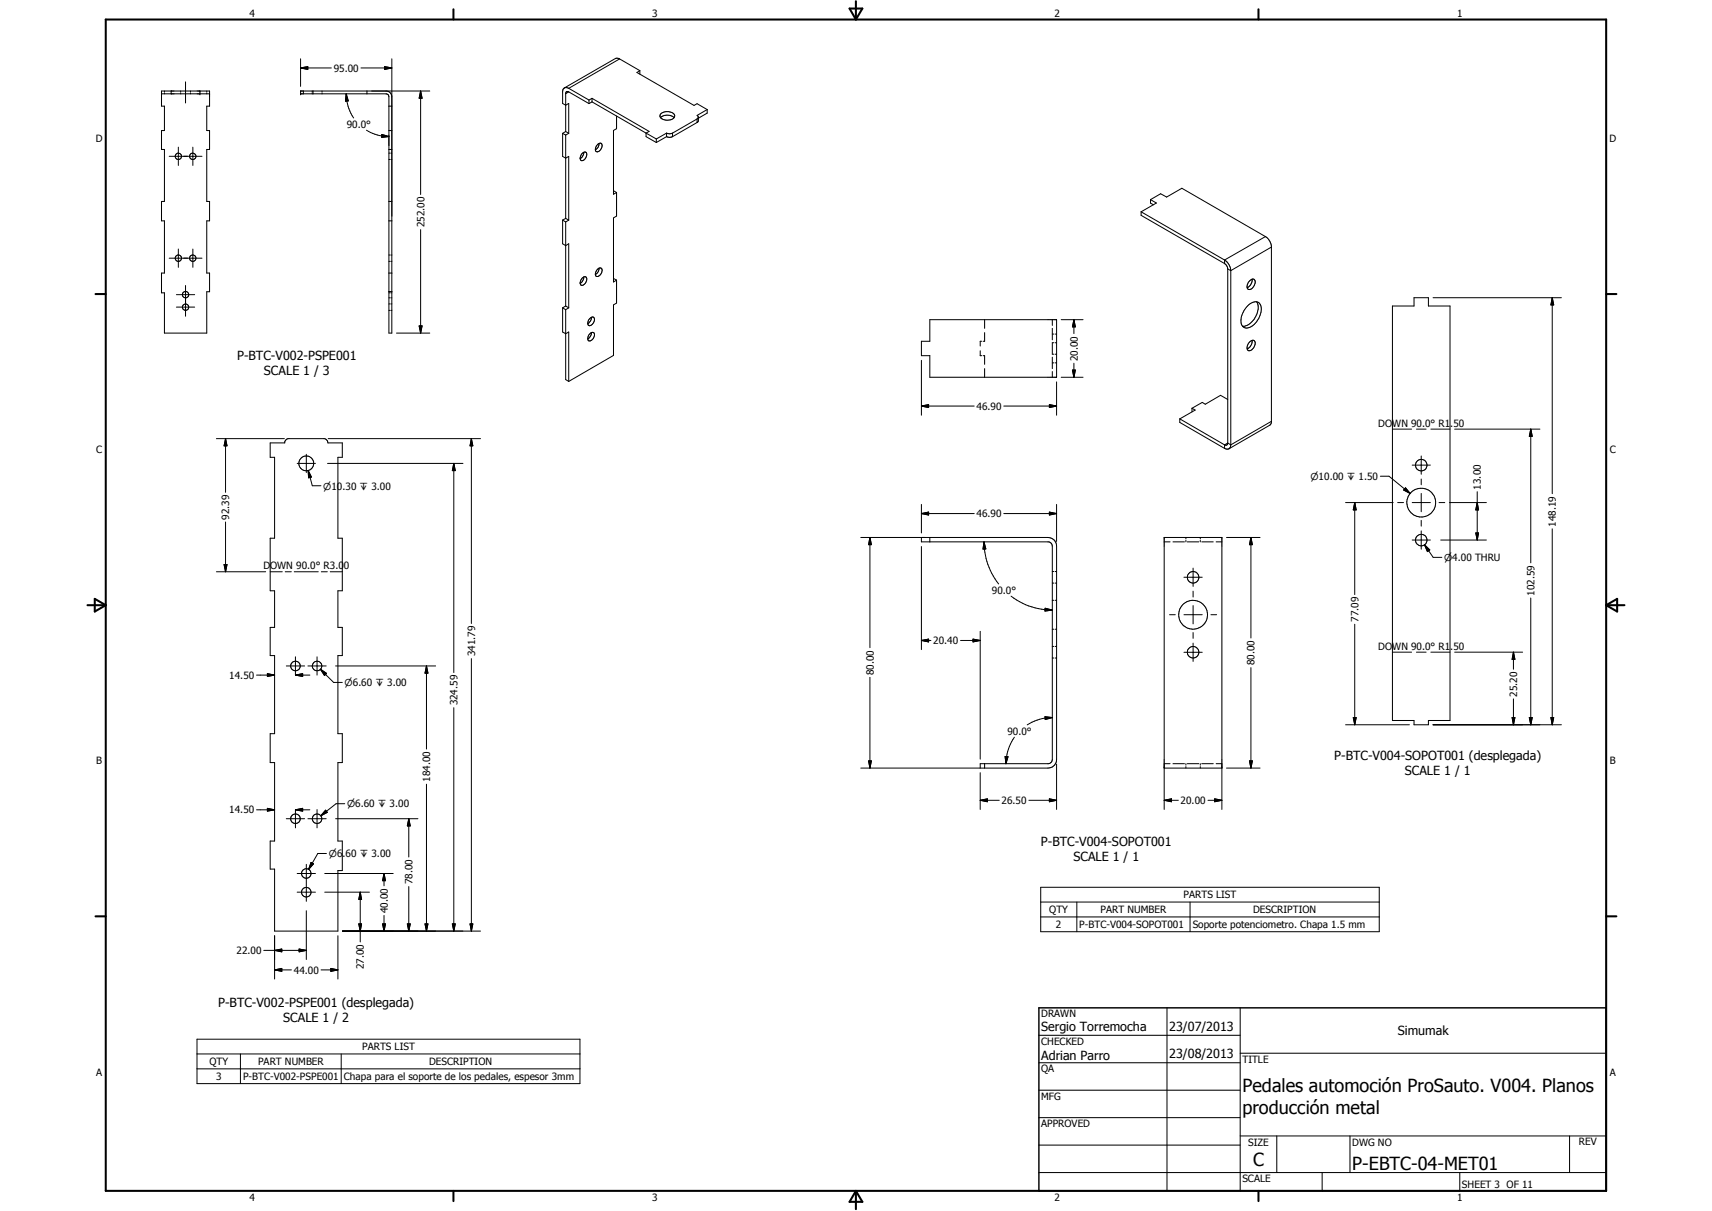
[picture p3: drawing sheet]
<svg xmlns="http://www.w3.org/2000/svg" width="594mm" height="420mm" viewBox="0 0 594 420" stroke-linecap="round" stroke-linejoin="round" font-family="sans-serif">
<g fill="none" stroke="#000" stroke-width=".35">
<path d="M56 31.6h16.7v5.2h-1v8.5h1v6.6h-1v18h1v6.7h-1v18.1h1v6.5h-1v14.4h-14.6v-14h-1.1v-6.9h1.1v-18.1h-1.1v-6.7h1.1v-18h-1.1v-6.6h1.1v-8.5h-1.1zM56 32.6h16.7M57.1 31.6v.3M57.1 32.3v.3M59.4 31.6v1M62.7 31.6v.3M62.7 32.3v.3M64.4 28.4v7.3M66.1 31.6v.3M66.1 32.3v.3M69.4 31.6v1M71.7 31.6v.3"/>
<path d="M71.7 32.3v.3M104.3 23.6l2.5-.5v1zM104.3 20.4v9.6M104.3 23.6h10.7M105.3 31.6v1M108.3 31.6v.3M108.3 32.3v.3M108.6 31.6v1M111.8 31.6v.3M111.8 32.3v.3M120.1 32.6l.8 2.4-1 .1zM120.1 32.6a15 15 0 0 0 2.6 8.3"/>
<path d="M125.3 23.6h10.7M127.3 31.6v1M133.5 23.1l2.5 .5-2.5 .5zM134 31.6a2 2 0 0 1 2 2M135 36.8h1M136 20.4v95.2h-1l-.1-82.5-.9-.5h-29.7v-1h44.8M146 31.6l.5 2.5h-1zM146 31.6v35.9M195.8 30.5l-.6 1.1v4.3l1.1 .6 1.1-.6v10.4M195.8 30.5l.7-.1 .9 .2M196.3 32.5v13.1M197.4 31.9a.64 .64 0 0 0-.8-.1 .64 .64 0 0 0-.3 .7"/>
<path d="M197.4 31.9l7 4M197.4 30.6l7 4.1M197.4 31.9l-1.1 .6M204.4 34.7v1.2M205.4 35.3l18.8 10.9M205.4 34.1l19.8 11.5-1 .6M205.4 34.1v1.2M205.4 34.1l-1 .6M205.4 35.3l-1 .6M215 20.4l-.8-.2-.7 .1-17.7 10.2M215 20.4l7 4.1M215 20.4l-17.6 10.2"/>
<path d="M222 24.5l-1 .6 19.8 11.5 1.1-.6 3.5 2M222 24.5v1.2M229.1 39.7a3.2 3.2 0 0 1 5 .5 2.95 2.95 0 0 1-4.5 1l-.5-.6zM245.4 38l-3.5 2 .5 .7M245.4 38v1.2l-3 1.8M58.7 54.2h11.4M61.9 51.1v6.3M66.9 51.1v6.3M127.2 45.2a14.5 14.5 0 0 0 7.8 2.2M132.5 46.7l2.5 .7-2.5 .3zM135 51.9h1M135 45.3h1"/>
<path d="M135 53.1h.3M135 55.3h.3M135.6 53.1h.4M135.6 55.3h.4M195.2 46.3v8l1.1 .6 1.1-.6v22.1M195.2 46.3l1.1 .6M196.3 46.9v28.9M196.3 45.6l-1.1 .7M196.3 45.6l1.1 .7M197.4 46.3l-1.1 .6M202.2 53.1l.7-.4a1.01 1.01 0 0 1 .8 .8 1.01 1.01 0 0 1-.3 1 1.3 1.3 0 0 1-1.9 1 2.22 2.22 0 0 1 .7-2.4zM202.6 52.8l-.5 1.6-.8 .6"/>
<path d="M207.3 50.2a.92 .92 0 0 1 1.3-.4 .92 .92 0 0 1 .2 1.4 1.5 1.5 0 0 1-1.9 1.4 1.6 1.6 0 0 1 .4-2.4zM207.8 49.8l-.2 1.3-1 .9M213.9 40.3v4.4l-1 .6v22.1l1-.6M224.2 46.2l3.5 2M224.2 46.2v1.2l3.5 2M227.7 48.2v1.2M229.2 40.8a3.7 3.7 0 0 1 4.7 0M231.3 46.2l-3.6 2M231.3 47.4l-3.6 2M231.3 46.2v1.2M231.3 46.2l1 .2 1.1-.2M231.3 47.4l1 .3 1.1-.3"/>
<path d="M233.4 46.2v1.2M241.9 41.3l-8.5 4.9M241.9 42.5l-8.5 4.9M241.9 41.3v1.2M242.4 40.7l-.5 .6M242.4 40.7v1.2l-.5 .6M135 69.9h1M135 76.6h1M146 79.7v35.9M195.2 76.4l1.1 .6M195.2 76.4v8.2l1.1 .6 1.1-.6v22.2M196.3 75.8l1.1 .6"/>
<path d="M196.3 75.8l-1.1 .6M196.3 77v29.2M197.4 76.4l-1.1 .6M212.9 66.2l1 .6M213.9 66.8v8.2l-1 .6v22.2l1-.6M396 73.5v1.2l28.9 16.7M396 73.5l28.9 16.7M399.2 69.3v1.2l1 .5M399.2 69.3l3.6-2.1 2 1.2 5.3-3.1 29 16.8M399.2 69.3l2.1 1.1-5.3 3.1M58.7 89.6h11.4M61.9 86.4v6.4"/>
<path d="M64.4 99.1v10.6M66.9 86.4v6.4M135 94.7h1M135 88.5h.3M135 90.7h.3M135.6 88.5h.4M135.6 90.7h.4M202.2 96.4a.89 .89 0 0 1 1.3-.2 .89 .89 0 0 1 0 1.3 1.28 1.28 0 0 1-.7 1.3 1.28 1.28 0 0 1-1.4-.2 2.4 2.4 0 0 1 .8-2.2zM202.6 96.1l-.5 1.5-.8 .7M207.5 93.3a.9 .9 0 0 1 1.3-.1 .9 .9 0 0 1 0 1.3 1.59 1.59 0 0 1-2 1.3 2.05 2.05 0 0 1 .7-2.5zM207.8 93a2.32 2.32 0 0 1-1.2 2.2M212.9 96.6l1 .6"/>
<path d="M213.9 97.2v8l-1 .6v17.5l-15.5 9M424.9 90.2a4.8 4.8 0 0 1 2.2 3.7M424.9 90.2v1.2M424.9 91.4l.8 .8 .3 1.1M426 93.3v60.4M426 93.3l1.1 .6M427.1 93.9v60.4M433.7 97.4a1.02 1.02 0 0 1 1.3-.5 1.02 1.02 0 0 1 .6 1.2l-.1 .3a1.85 1.85 0 0 1-2.6 1.8 2.39 2.39 0 0 1 .8-2.8zM434.5 96.9a2.82 2.82 0 0 1-1.7 2.9M439.1 82.1l1.3 1.2 .8 2.1-.1 61.3-.5 .8-14.1 8.2M439.1 82.1l-14.2 8.1M441.2 85.7l-14.1 8.2"/>
<path d="M61.2 106.6h6.4M61.2 102.2h6.4M135 101.1h.3M135 101.6h.3M135 101.2h1M135 107.7h.3M135 105.5h.3M135 103.3h.3M135.6 101.1h.4M135.6 101.6h.4M135.6 107.7h.4M135.6 105.5h.4"/>
<path d="M135.6 103.3h.4M137.6 115.6h11.5M145.5 113.1h1l-.5 2.5zM195.2 106.8v8.4l1.1 .6 1.1-.6v17.1M195.2 106.8l1.1 .6M196.3 107.4v24.3l1.1 .6M196.3 106.2l-1.1 .6M196.3 106.2l1.1 .6M197.4 106.8l-1.1 .6M204.4 116.1a1.08 1.08 0 0 1 1.8-.5 2.07 2.07 0 0 1-1.9 2.6 1.7 1.7 0 0 1 .1-2.1zM204.6 110.5l.5-.3a.86 .86 0 0 1 1.1 .1 .86 .86 0 0 1 0 1.2 1.52 1.52 0 0 1-2.1 1.3 2.1 2.1 0 0 1 .5-2.3zM205.2 110.1l-.3 1.3-.9 .9"/>
<path d="M205.2 115.4a2.54 2.54 0 0 1-1.2 2.2M322.7 110.9h43.9v20h-43.9v-7.5h-3v-5h3zM340.6 118.4h-.5v1.7M341.7 110.9v3M341.7 115.4v3h-.5M365.2 110.9v2M365.2 113.9v4M365.2 115.9h.5M365.7 118.9h-.5v4h.5M366.1 118.9h.5M366.1 115.9h.5M368.3 110.9h7.5"/>
<path d="M372.7 110.9l.5 2.5h-1.1zM372.7 110.9v4.8M432.9 106.2a2.81 2.81 0 0 1 4.4-.7 6.6 6.6 0 0 1-4.7 8.3 2.16 2.16 0 0 1-2-2.5 8.2 8.2 0 0 1 2.3-5.1zM433.7 118.6a1.03 1.03 0 0 1 1.3-.5 1.03 1.03 0 0 1 .6 1.3 2.13 2.13 0 0 1-2.5 2.1 2.27 2.27 0 0 1 .6-2.9zM434.5 118.1a2.83 2.83 0 0 1-1.7 2.9M436.1 104.7a6.6 6.6 0 0 1-3.1 8.1l-1.8 .4M483.2 106.2h7.5v-2.9h5v2.9h7.5v143.8h-7.5v1.5h-5v-1.5h-7.5zM497.3 103.3h44.5M538.6 103.3l.5 2.5h-.9zM538.6 103.3v68M319.7 125v19.1M340.1 121.7v1.7h.5"/>
<path d="M341.2 123.4h.5v3M341.7 127.9v3M365.2 123.9v4M365.2 128.9v2M365.2 125.9h.5M366.1 122.9h.5M366.1 125.9h.5M366.6 132.5v11.6M368.3 130.9h7.5M372.1 128.4h1.1l-.5 2.5zM372.7 126v4.9M426 138.6l-2.5-1.4-5.3 3.1-1-.7-3.6 2"/>
<path d="M75.1 152.2h23.6M78.3 152.2l.5 2.5h-1zM78.3 152.2v18.6M93.8 153.7h5l.3-.9 .9-.6h12.6l.9 .6 .3 .9h5v5h-1.5v28h1.5v18.3h-1.5v12.7h1.5v9.8h-1.5v27.1h1.5v10h-1.5v27.2h1.5v10.2h-1.5v21h-22v-21.5h-1.5v-9.7h1.5v-27.2h-1.5v-10h1.5v-27.1h-1.5v-9.8h1.5v-12.7h-1.5v-18.3h1.5v-28h-1.5zM106.3 157.6v6.4M113.9 152.2h52.8M163.6 152.2l.5 2.5h-1zM163.6 152.2v64.1M319.7 140.9l2.5-.5v1zM319.7 140.9h18.4M348.3 140.9h18.3M364.1 140.4l2.5 .5-2.5 .5z"/>
<path d="M409.4 145.3v1.3l15.5 9M409.4 145.3l15.5 9M413.6 141.6l1.1 .7-5.3 3M413.6 141.6v1.3M424.9 155.6l.9 .2 .7-.1M424.9 154.3v1.3M426 153.7l-1.1 .6M426 153.7l1.1 .6M426 153.7l-.3 .7-.8-.1M427.1 154.3l-.2 .9-.4 .5M441.2 146.2l-14.1 8.1M483.2 148.9h6.6"/>
<path d="M491.5 148.9h3.4M493.2 158.2v6.3M496.5 148.9h6.7M504.8 148.9h29.6M531.2 148.9l.5 2.5h-1zM531.2 148.9v46.4M103.1 160.8h6.4M106.9 163.2l1.2 2.3-1 .3zM106.9 163.2l1.5 5.3h3M113.7 160.8h46.9M157.5 160.8l.5 2.5h-1zM157.5 160.8v72.5"/>
<path d="M319.7 178.2l2.5-.5v1zM319.7 175v9.9M319.7 178.2h18.4M348.3 178.2h18.3M364.1 177.7l2.5 .5-2.5 .5zM366.6 175v12.9M466.9 174.4h16.5M470.1 174.4l.5 2.5h-1zM470.1 174.4v31.9M479 165.2h3l7.3 6M485 174.4h2M487.7 169.2l1.6 2-2.2-1.2z"/>
<path d="M490 174.4h6.3M490 161.4h6.3M493.2 166.2v2M493.2 171.2v6.3M499.4 174.4h1.9M503 174.4h12.8M512.6 174.4l.5 2.5h-1zM512.6 170.6v16.8M75.1 198.4h17.1M77.8 195.9h1l-.5 2.5zM78.3 181.1v17.3M93.8 198.4h4.2"/>
<path d="M99 198.4h2.1M102.1 198.4h8.3M111.5 198.4h2.1M114.6 198.4h4.2M298.7 186.5h64.9a3 3 0 0 1 3 3v74a2.96 2.96 0 0 1-3 3h-64.9M301.9 186.5l.5 2.5h-1zM301.9 186.5v38.2M319.7 186.5v1.5h44.2l1.1 .9v75.2l-1.1 .9h-23.8v1.5M319.7 189.6v35.8M322.7 186.5v1.5M341.5 188l.6 2.5h-1zM341.5 188a23.5 23.5 0 0 0 5 14.6"/>
<path d="M365.2 198.3h.5M366.1 198.3h.5M404 188h2M407 188h4M411.5 186.5v.5M411.5 187.5v.5M412 188h4M414 197.1v6.4M416.5 186.5v.5M416.5 187.5v.5M417 188h4M422 188h2"/>
<path d="M425.6 186.5h11.7M434.1 186.5l.5 2.5h-1zM434.1 186.5v34.9M490 187.4h6.3M493.2 180.6v1.9M493.2 184.2v6.3M494.3 189l1.8 1.8-.8 .6zM494.3 189l3 4.4h3M499.9 187.4h15.9M512.1 184.9h1l-.5 2.5zM538.6 183.5v68M340.1 219v44.4"/>
<path d="M350.9 206.8a23.1 23.1 0 0 0 14.3 4.9M362.7 211l2.5 .7-2.6 .3zM365.2 202.3h.5M365.2 208.3h.5M365.2 218.3h.5M366.1 202.3h.5M366.1 208.3h.5M366.1 218.3h.5M405.8 213.3h2M410.8 213.3h6.4M410.8 200.3h6.4M414 205.1v2"/>
<path d="M414 210.1v6.4M414 219.5v2M420.2 213.3h2M470.1 216.6v34.9M531.2 207.5v44M89 234.2h6.3M92.8 233.7l2.5 .5-2.5 .5zM99.3 231.1h6.4M102.5 234.2l2.5-.5v1zM102.5 227.9v6.3M102.5 234.2h5M106.8 231.1h6.4"/>
<path d="M110 227.9v6.3M111.2 232.2l2.1 1.4-.7 .8zM111.2 232.2l4.6 4.6h3M116.5 231.1h34.7M148 231.1l.5 2.5h-1zM148 231.1v28.8M163.6 228.5v94.5M301.9 235v31.5M319.7 222.2l2.5-.5v1zM319.7 222.2h3.3M333.3 222.2h6.8M337.6 221.7l2.5 .5-2.5 .5z"/>
<path d="M365.2 224.3h.5M365.2 228.3h.5M366.1 224.3h.5M366.1 228.3h.5M410.8 226.3h6.4M414 223.1v6.4M434.1 231.6v34.9M483.2 226.3h6.6M491.5 226.3h3.4M496.5 226.3h6.7M504.8 226.3h23.6M525.2 226.3l.5 2.5h-1z"/>
<path d="M525.2 226.3v5.9M157.5 245.5v77.5M352 255.8a16.4 16.4 0 0 0-2.9 9.2M362.6 248.7l2.6 .3-2.5 .6zM365.2 249a16.3 16.3 0 0 0-8.8 2.5M466.9 251.5h22.2M469.6 249h1l-.5 2.5zM497.3 251.5h44.5M524.7 249h1l-.5 2.5zM525.2 242.5v9M530.7 249h1l-.5 2.5zM538.2 249h.9l-.5 2.5z"/>
<path d="M119.6 278.8h-3l-5.3 4.2M148 272.1v50.9M301.4 264h1l-.5 2.5zM340.1 277.7l2.5-.5v1zM340.1 268.1v12.7M340.1 277.7h6.6M341.7 265v1.5M348.8 262.5l1 .1-.7 2.4zM357 277.7h9.6M364.1 277.2l2.5 .5-2.5 .5zM366.6 265.1v15.7M404 277.7l2.5-.5v1z"/>
<path d="M404 265h2M404 266.5h20M404 277.7h4.9M407 265h4M411.5 265v.5M411.5 266v.5M412 265h4M416.5 265v.5M416.5 266v.5M417 265h4M419.2 277.7h4.8M421.5 277.2l2.5 .5-2.5 .5z"/>
<path d="M422 265h2M425.6 266.5h11.7M433.6 264h1l-.5 2.5zM89 281h6.3M92.8 280.5l2.5 .5-2.5 .4zM99.3 284.1h6.4M102.5 281l2.5-.5v.9zM102.5 280.9v6.3M102.5 281h5M106.3 299.9v6.3M106.8 284.1h6.4M107.9 299.2l.9 .5-1.7 1.9z"/>
<path d="M110 280.9v6.3M113 281.1l.6 .8-2.3 1.1zM113.3 296.1h-3l-3.2 5.5M116.5 284.1h28.5M141.9 284.1l.5 2.5h-1.1zM141.9 284.1v13.2M404 280.8v-94.3h20v94.3M103.1 309.5h6.4M103.1 303.1h6.4M106.3 306.4v6.3M106.3 316v16.9M112.7 309.5h15.5"/>
<path d="M112.7 303.1h23.7M125 309.5l.5 2.5h-1zM125 309.5v17.3M133.3 303.1l.5 2.5h-1zM133.3 303.1v4.2M133.3 317.6v5.4M141.9 307.6v15.4M361.1 307.8h117.5v15.5h-117.5zM361.1 313h117.5M361.1 318.1h117.5M373.7 313v10.3M413 313v10.3"/>
<path d="M91.5 329.7h14.8M95.3 329.7l2.5-.4v.9zM95.3 336.5l2.5-.5v1zM95.3 324.7v15M95.3 336.5h5.8M103.8 329.3l2.5 .4-2.5 .5zM111.4 336.5h5.9M114.8 336l2.5 .5-2.5 .5zM117.3 324.7v15M118.9 323h47.8M124.5 320.5h1l-.5 2.5zM132.8 320.5h1l-.5 2.5z"/>
<path d="M141.3 320.5h1.1l-.5 2.5zM147.5 320.5h1l-.5 2.5zM157 320.5h1l-.5 2.5zM163.1 320.5h1l-.5 2.5zM360.5 359.2h69.9M405 349.7v63.5M430.4 349.7v63.5M68.4 360.6h132.8v15.4h-132.8zM68.4 365.7h132.8M68.4 370.8h132.8M83.4 365.7v10.3M118.4 365.7v10.3"/>
<path d="M360.5 368.7h69.9M360.5 378.2h69.9M430.4 365.4h127M360.5 387.8h69.9M360.5 397.3h69.9M430.4 394.1h127M443.1 394.1v12.7M468.5 394.1v12.7M544.7 394.1v12.7M360.5 406.8h196.9M458.8 406.8v6.4M506.6 406.8v6.4"/>
<circle cx="61.9" cy="54.2" r="1.1"/>
<circle cx="66.9" cy="54.2" r="1.12"/>
<circle cx="61.9" cy="89.6" r="1.11"/>
<circle cx="66.9" cy="89.6" r="1.12"/>
<circle cx="64.4" cy="106.6" r="1.09"/>
<circle cx="64.4" cy="102.2" r="1.1"/>
<circle cx="106.3" cy="160.8" r="2.58"/>
<circle cx="493.2" cy="161.4" r="2.01"/>
<circle cx="493.2" cy="174.4" r="5"/>
<circle cx="493.2" cy="187.4" r="1.99"/>
<circle cx="414" cy="213.3" r="5"/>
<circle cx="414" cy="200.3" r="2.01"/>
<circle cx="102.5" cy="231.1" r="1.66"/>
<circle cx="110" cy="231.1" r="1.65"/>
<circle cx="414" cy="226.3" r="1.99"/>
<circle cx="102.5" cy="284.1" r="1.66"/>
<circle cx="110" cy="284.1" r="1.65"/>
<circle cx="106.3" cy="309.5" r="1.66"/>
<circle cx="106.3" cy="303" r="1.64"/>
</g>
<g fill="#000">
<circle cx="69.4" cy="31.6" r=".18"/>
<circle cx="69.4" cy="32.6" r=".18"/>
<circle cx="104.3" cy="32.6" r=".18"/>
<circle cx="104.3" cy="31.6" r=".18"/>
</g>
<g fill="none" stroke="#000" stroke-width=".71">
<path d="M36.7 6.8h520.7v406.4h-520.7zM157.3 3.2v3.6M294.8 3h4.4l-2.2 3.8zM297 .4v6.4M436.7 3.2v3.6M33.1 102h3.6M557.4 102h3.5M30.3 210h6.4M32.9 207.8l3.8 2.2-3.8 2.2zM557.4 210h6.3M557.4 210l3.8-2.2v4.4zM33.1 317.9h3.6"/>
<path d="M557.4 317.9h3.5M157.3 413.2v3.5M297 413.2v6.3M297 413.2l2.2 3.8h-4.4zM436.7 413.2v3.5"/>
</g>
<path d="M360.5 349.7h196.9v63.5h-196.9z" fill="none" stroke="#000" stroke-width=".51"/>
<g fill="#000">
<path d="M104.3 23.6l2.5-.5v1zM120.1 32.6l.8 2.4-1 .1zM133.5 23.1l2.5 .5-2.5 .5zM146 31.6l.5 2.5h-1zM132.5 46.7l2.5 .7-2.5 .3zM145.5 113.1h1l-.5 2.5zM372.7 110.9l.5 2.5h-1.1zM538.6 103.3l.5 2.5h-.9zM372.1 128.4h1.1l-.5 2.5zM78.3 152.2l.5 2.5h-1zM163.6 152.2l.5 2.5h-1zM319.7 140.9l2.5-.5v1z"/>
<path d="M364.1 140.4l2.5 .5-2.5 .5zM531.2 148.9l.5 2.5h-1zM106.9 163.2l1.2 2.3-1 .3zM157.5 160.8l.5 2.5h-1zM319.7 178.2l2.5-.5v1zM364.1 177.7l2.5 .5-2.5 .5zM470.1 174.4l.5 2.5h-1zM487.7 169.2l1.6 2-2.2-1.2zM512.6 174.4l.5 2.5h-1zM77.8 195.9h1l-.5 2.5zM301.9 186.5l.5 2.5h-1zM341.5 188l.6 2.5h-1z"/>
<path d="M434.1 186.5l.5 2.5h-1zM494.3 189l1.8 1.8-.8 .6zM512.1 184.9h1l-.5 2.5zM362.7 211l2.5 .7-2.6 .3zM92.8 233.7l2.5 .5-2.5 .5zM102.5 234.2l2.5-.5v1zM111.2 232.2l2.1 1.4-.7 .8zM148 231.1l.5 2.5h-1zM319.7 222.2l2.5-.5v1zM337.6 221.7l2.5 .5-2.5 .5zM525.2 226.3l.5 2.5h-1zM362.6 248.7l2.6 .3-2.5 .6z"/>
<path d="M469.6 249h1l-.5 2.5zM524.7 249h1l-.5 2.5zM530.7 249h1l-.5 2.5zM538.2 249h.9l-.5 2.5zM301.4 264h1l-.5 2.5zM340.1 277.7l2.5-.5v1zM348.8 262.5l1 .1-.7 2.4zM364.1 277.2l2.5 .5-2.5 .5zM404 277.7l2.5-.5v1zM421.5 277.2l2.5 .5-2.5 .5zM433.6 264h1l-.5 2.5zM92.8 280.5l2.5 .5-2.5 .4z"/>
<path d="M102.5 281l2.5-.5v.9zM107.9 299.2l.9 .5-1.7 1.9zM113 281.1l.6 .8-2.3 1.1zM141.9 284.1l.5 2.5h-1.1zM125 309.5l.5 2.5h-1zM133.3 303.1l.5 2.5h-1zM95.3 329.7l2.5-.4v.9zM95.3 336.5l2.5-.5v1zM103.8 329.3l2.5 .4-2.5 .5zM114.8 336l2.5 .5-2.5 .5zM124.5 320.5h1l-.5 2.5zM132.8 320.5h1l-.5 2.5z"/>
<path d="M141.3 320.5h1.1l-.5 2.5zM147.5 320.5h1l-.5 2.5zM157 320.5h1l-.5 2.5zM163.1 320.5h1l-.5 2.5z"/>
</g>
<g font-size="6.3">
<text x="431.1" y="379">Pedales automoción ProSauto. V004. Planos</text>
<text x="431.1" y="386.5">producción metal</text>
<text x="434.8" y="404.7">C</text>
<text x="469.2" y="406">P-EBTC-04-MET01</text>
</g>
<g font-size="4.4">
<text x="82.3" y="124.8">P-BTC-V002-PSPE001</text>
<text x="91.6" y="130">SCALE 1 / 3</text>
<text x="463" y="263.7">P-BTC-V004-SOPOT001 (desplegada)</text>
<text x="487.5" y="268.9">SCALE 1 / 1</text>
<text x="361.2" y="293.4">P-BTC-V004-SOPOT001</text>
<text x="372.5" y="298.7">SCALE 1 / 1</text>
<text x="75.7" y="349.4">P-BTC-V002-PSPE001 (desplegada)</text>
<text x="98.3" y="354.6">SCALE 1 / 2</text>
<text x="361.3" y="357.5">Sergio Torremocha</text>
<text x="405.7" y="357.7">23/07/2013</text>
<text x="485" y="359.2">Simumak</text>
<text x="361.3" y="367.9">Adrian Parro</text>
<text x="405.7" y="367.2">23/08/2013</text>
</g>
<g font-size="3.5">
<text x="86.6" y="5.8">4</text>
<text x="226.3" y="5.8">3</text>
<text x="365.9" y="5.8">2</text>
<text x="505.6" y="5.8">1</text>
<text x="115.8" y="24.9">95.00</text>
<text x="120.3" y="44.4">90.0°</text>
<text x="33.3" y="49.4">D</text>
<text x="558.5" y="49.4">D</text>
<text x="147.3" y="78.9" transform="rotate(-90 147.3 78.9)">252.00</text>
<text x="374" y="125.3" transform="rotate(-90 374 125.3)">20.00</text>
<text x="338.9" y="142.2">46.90</text>
<text x="478.3" y="148">DOWN 90.0° R1.50</text>
<text x="33.4" y="157.3">C</text>
<text x="558.6" y="157.3">C</text>
<text x="513.9" y="169.8" transform="rotate(-90 513.9 169.8)">13.00</text>
<text x="338.9" y="179.5">46.90</text>
<text x="79.6" y="180.3" transform="rotate(-90 79.6 180.3)">92.39</text>
<text x="539.9" y="182.7" transform="rotate(-90 539.9 182.7)">148.19</text>
<text x="91.4" y="197.5">DOWN 90.0° R3.00</text>
<text x="504" y="194.6">4.00 THRU</text>
<text x="344.2" y="206">90.0°</text>
<text x="532.5" y="206.7" transform="rotate(-90 532.5 206.7)">102.59</text>
<text x="471.4" y="215.8" transform="rotate(-90 471.4 215.8)">77.09</text>
<text x="164.9" y="227.8" transform="rotate(-90 164.9 227.8)">341.79</text>
<text x="323.8" y="223.5">20.40</text>
<text x="478.3" y="225.4">DOWN 90.0° R1.50</text>
<text x="435.3" y="230.8" transform="rotate(-90 435.3 230.8)">80.00</text>
<text x="79.5" y="235.5">14.50</text>
<text x="303.2" y="234.2" transform="rotate(-90 303.2 234.2)">80.00</text>
<text x="158.8" y="244.8" transform="rotate(-90 158.8 244.8)">324.59</text>
<text x="526.5" y="241.7" transform="rotate(-90 526.5 241.7)">25.20</text>
<text x="349.6" y="254.9">90.0°</text>
<text x="33.4" y="265.2">B</text>
<text x="558.6" y="265.2">B</text>
<text x="149.3" y="271.3" transform="rotate(-90 149.3 271.3)">184.00</text>
<text x="347.5" y="278.9">26.50</text>
<text x="409.7" y="278.9">20.00</text>
<text x="79.5" y="282.2">14.50</text>
<text x="143.2" y="306.8" transform="rotate(-90 143.2 306.8)">78.00</text>
<text x="410.7" y="311.7">PARTS LIST</text>
<text x="134.6" y="316.8" transform="rotate(-90 134.6 316.8)">40.00</text>
<text x="364.1" y="316.9">QTY</text>
<text x="381.9" y="316.8">PART NUMBER</text>
<text x="434.8" y="316.9">DESCRIPTION</text>
<text x="366.4" y="322">2</text>
<text x="374.5" y="322">P-BTC-V004-SOPOT001</text>
<text x="413.9" y="322">Soporte potenciometro. Chapa 1.5 mm</text>
<text x="82.1" y="331">22.00</text>
<text x="102" y="337.8">44.00</text>
<text x="126.3" y="336.3" transform="rotate(-90 126.3 336.3)">27.00</text>
<text x="361.3" y="353">DRAWN</text>
<text x="125.7" y="364.4">PARTS LIST</text>
<text x="361.3" y="362.5">CHECKED</text>
<text x="72.7" y="369.6">QTY</text>
<text x="89.6" y="369.5">PART NUMBER</text>
<text x="148.9" y="369.6">DESCRIPTION</text>
<text x="431.1" y="368.7">TITLE</text>
<text x="33.4" y="373.2">A</text>
<text x="75" y="374.7">3</text>
<text x="84.4" y="374.7">P-BTC-V002-PSPE001</text>
<text x="119.3" y="374.7">Chapa para el soporte de los pedales, espesor 3mm</text>
<text x="361.3" y="372.1">QA</text>
<text x="558.6" y="373.2">A</text>
<text x="361.3" y="381.6">MFG</text>
<text x="361.3" y="391.1">APPROVED</text>
<text x="433.1" y="397.5">SIZE</text>
<text x="469.2" y="397.5">DWG NO</text>
<text x="547.9" y="397.4">REV</text>
<text x="431.1" y="410.2">SCALE</text>
<text x="507.3" y="412.3">SHEET 3 OF 11</text>
<text x="86.6" y="416.7">4</text>
<text x="226.3" y="416.7">3</text>
<text x="365.9" y="416.7">2</text>
<text x="505.6" y="416.7">1</text>
</g>
<g font-size="3.3">
<text x="454.7" y="166.5">n10.00 x 1.50</text>
<text x="112.2" y="169.8">n10.30 x 3.00</text>
<text x="501.1" y="194.6">n</text>
<text x="119.6" y="238.1">n6.60 x 3.00</text>
<text x="120.4" y="280.1">n6.60 x 3.00</text>
<text x="114.1" y="297.4">n6.60 x 3.00</text>
</g>
</svg>
